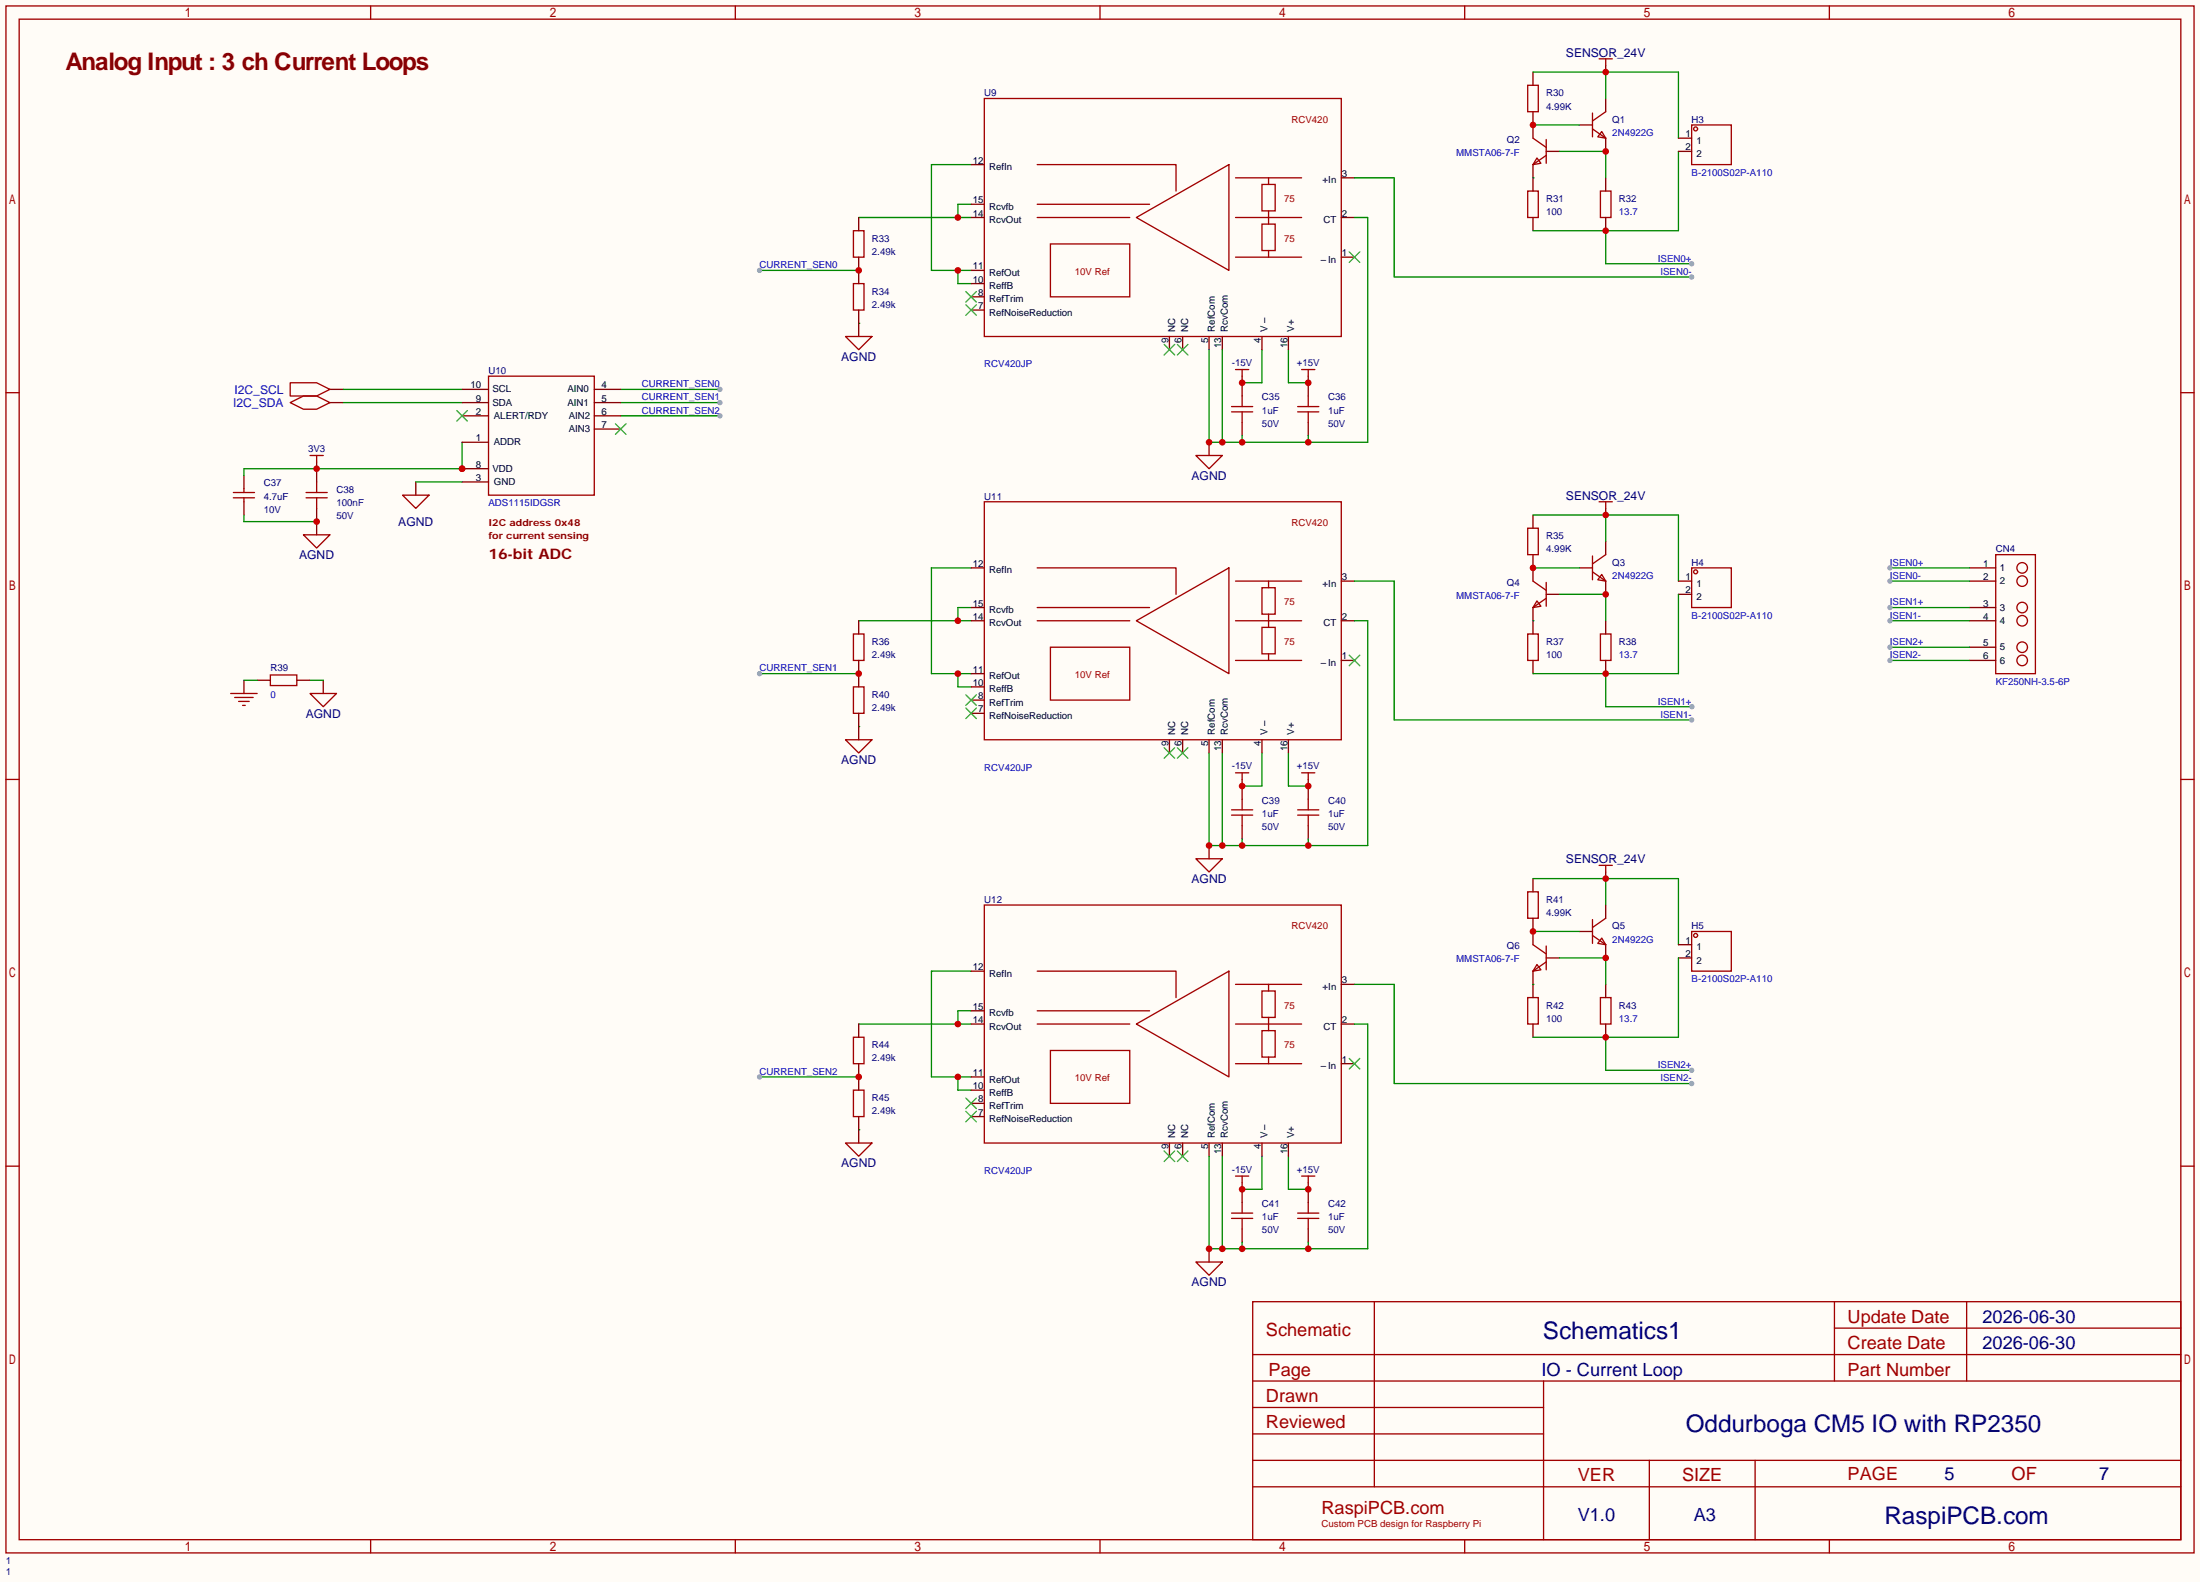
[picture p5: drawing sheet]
<svg xmlns="http://www.w3.org/2000/svg" width="423mm" height="304mm" viewBox="0 0 423 304" stroke-linecap="round" stroke-linejoin="round" font-family="sans-serif">
<path d="M0 0h422.7v303.9h-422.7z" fill="#fffcf7"/>
<g fill="none" stroke="#a10000" stroke-width=".25">
<path d="M1.1 1.1h420.4v297.2h-420.4zM3.7 3.7h415.3v292.1h-415.3zM71.2 1.1v2.6M141.3 1.1v2.6M211.3 1.1v2.6M281.4 1.1v2.6M351.5 1.1v2.6M305.9 24.8l2.6 1.7M305.9 21.7v4.6M307.7 25.3l.8 1.2-1.5-.2zM308.5 21.5l-2.6 1.7M1.1 75.4h2.6"/>
<path d="M237.4 71h2.5M238.6 71v1.3M250.1 71h2.5M251.3 71v1.3M419 75.4h2.5M229.7 87.5h5.1l-2.5 2.5zM305.9 106.8v4.6M305.9 109.9l2.6 1.7M307.7 110.4l.8 1.2-1.5-.2zM308.5 106.6l-2.6 1.7M1.1 149.7h2.6M237.4 148.5h2.5"/>
<path d="M238.6 148.5v1.2M250.1 148.5h2.5M251.3 148.5v1.2M419 149.7h2.5M229.7 165h5.1l-2.5 2.5zM305.9 176.7v4.5M305.9 179.7l2.6 1.8M308.5 176.4l-2.6 1.8M307.7 180.2l.8 1.3-1.5-.3zM1.1 224h2.6M237.4 225.9h2.5M238.6 225.9v1.3"/>
<path d="M250.1 225.9h2.5M251.3 225.9v1.3M419 224h2.5M229.7 242.4h5.1l-2.5 2.6zM240.7 250.1h178.3v45.7h-178.3zM264 250.1v35.5M352.4 250.1v15.2M352.4 255.1h66.6M377.8 250.1v15.2M240.7 270.4h55.8M240.7 265.3h178.3M240.7 275.5h55.8"/>
<path d="M240.7 260.2h178.3M296.5 265.3v30.5M71.2 295.8v2.5M141.3 295.8v2.5M211.3 295.8v2.5M240.7 285.6h178.3M240.7 280.5h178.3M281.4 295.8v2.5M316.9 280.5v15.3M337.2 280.5v15.3M351.5 295.8v2.5"/>
</g>
<g fill="none" stroke="#870000" stroke-width=".25">
<path d="M308.5 18.9v2.6M303.4 24h2.5M308.5 26.5v2.6M238.6 72.3v1.2M251.3 72.3v1.2M232.3 85v2.5M303.4 109.1h2.5M308.5 104v2.6M308.5 111.6v2.6M238.6 149.7v1.3M251.3 149.7v1.3M232.3 162.4v2.6"/>
<path d="M303.4 178.9h2.5M308.5 173.9v2.5M308.5 181.5v2.5M232.3 239.9v2.5M238.6 227.2v1.3M251.3 227.2v1.3"/>
</g>
<path d="M242.4 67.2v6.3h-3.8M247.5 67.2v6.3h3.8M186.6 109.1h-7.7v20.3h7.7M184 129.4v2.6h2.6M242.4 144.7v6.3h-3.8M247.5 144.7v6.3h3.8M242.4 222.1v6.4h-3.8M247.5 222.1v6.4h3.8" fill="none" stroke="#008700" stroke-width=".25"/>
<circle cx="184" cy="129.4" r=".63" fill="#c00"/>
<path d="M186.6 186.6h-7.7v20.3h7.7M184 206.9v2.5h2.6" fill="none" stroke="#008700" stroke-width=".25"/>
<circle cx="184" cy="206.9" r=".63" fill="#c00"/>
<path d="M186.6 31.6h-7.7v20.3h7.7M184 51.9v2.6h2.6" fill="none" stroke="#008700" stroke-width=".25"/>
<circle cx="184" cy="51.9" r=".63" fill="#c00"/>
<path d="M165 196.7h21.6M186.6 194.2h-2.6v2.5" fill="none" stroke="#008700" stroke-width=".25"/>
<circle cx="184" cy="196.7" r=".63" fill="#c00"/>
<path d="M165 119.3h21.6M186.6 116.7h-2.6v2.6" fill="none" stroke="#008700" stroke-width=".25"/>
<circle cx="184" cy="119.3" r=".63" fill="#c00"/>
<path d="M186.6 39.2h-2.6v2.6M165 41.8h21.6" fill="none" stroke="#008700" stroke-width=".25"/>
<circle cx="184" cy="41.8" r=".63" fill="#c00"/>
<g fill="none" stroke="#870000" stroke-width=".25">
<path d="M186.6 31.6h2.5M186.6 39.2h2.5M257.7 34.2h2.5M186.6 41.8h2.5M186.6 59.6h2.5M186.6 57h2.5M186.6 54.5h2.5M186.6 51.9h2.5M257.7 49.4h2.5M257.7 41.8h2.5M63.4 77.3h2.5M63.4 74.8h2.5"/>
<path d="M224.7 64.6v2.6M227.2 64.6v2.6M232.3 64.6v2.6M234.8 64.6v2.6M242.4 64.6v2.6M247.5 64.6v2.6M46.9 91.3v2.6M46.9 96.4v2.5M60.8 90v2.6M60.8 97.7v2.5M186.6 119.3h2.5M186.6 109.1h2.5"/>
<path d="M186.6 116.7h2.5M257.7 119.3h2.5M257.7 111.6h2.5M46.9 130.7v2.5M186.6 137h2.5M186.6 134.5h2.5M186.6 132h2.5M186.6 129.4h2.5M257.7 126.9h2.5M224.7 142.1v2.6M227.2 142.1v2.6M232.3 142.1v2.6"/>
<path d="M234.8 142.1v2.6M238.6 151v2.5M238.6 158.6v2.6M242.4 142.1v2.6M247.5 142.1v2.6M186.6 196.7h2.5M186.6 186.6h2.5M186.6 194.2h2.5M257.7 196.7h2.5M257.7 189.1h2.5M186.6 214.5h2.5M186.6 212h2.5"/>
<path d="M186.6 209.4h2.5M186.6 206.9h2.5M224.7 219.6v2.5M227.2 219.6v2.5M232.3 219.6v2.5M234.8 219.6v2.5M242.4 219.6v2.5M247.5 219.6v2.5M257.7 204.3h2.5"/>
</g>
<g fill="none" stroke="#a10000" stroke-width=".25">
<path d="M189.1 18.9h68.6v45.7h-68.6zM199.3 31.6h26.6v5.1M199.3 39.2h21.6M237.4 34.2h12.7M242.4 35.4h2.6v5.1h-2.6zM243.7 34.2v1.2M199.3 41.8h17.7M201.8 46.9h15.2v10.1h-15.2zM218.3 41.8l17.8-10.2v20.3zM237.4 49.4h12.7M237.4 41.8h12.7M242.4 43.1h2.6v5h-2.6z"/>
<path d="M243.7 40.5v2.6M243.7 48.1v1.3M55.8 77.3l2.5-1.2h2.5l2.6 1.2-2.6 1.3h-2.5zM55.8 73.5h5l2.6 1.3-2.6 1.3h-5zM44.8 95.6h4.1M44.8 94.6h4.1M46.9 93.9v.7M46.9 95.6v.8M58.8 95.6h4.1M58.8 94.6h4.1M60.8 92.6v2M60.8 95.6v2.1"/>
<path d="M189.1 96.4h68.6v45.7h-68.6zM199.3 109.1h26.6v5.1M199.3 119.3h17.7M199.3 116.7h21.6M218.3 119.3l17.8-10.2v20.3zM237.4 111.6h12.7M237.4 119.3h12.7M242.4 112.9h2.6v5.1h-2.6zM243.7 111.6v1.3M243.7 118v2.5M44.3 133.2h5.1M45.1 134h3.5"/>
<path d="M45.8 134.7h2.1M46.6 135.5h.5M201.8 124.3h15.2v10.2h-15.2zM237.4 126.9h12.7M242.4 120.5h2.6v5.1h-2.6zM243.7 125.6v1.3M236.6 156.6h4.1M236.6 155.6h4.1M238.6 153.5v2.1M189.1 173.9h68.6v45.7h-68.6zM199.3 186.6h26.6v5M199.3 196.7h17.7"/>
<path d="M199.3 194.2h21.6M218.3 196.7l17.8-10.1v20.3zM237.4 189.1h12.7M237.4 196.7h12.7M242.4 190.4h2.6v5.1h-2.6zM242.4 198h2.6v5.1h-2.6zM243.7 189.1v1.3M243.7 195.5v2.5M201.8 201.8h15.2v10.2h-15.2zM237.4 204.3h12.7M243.7 203.1v1.2"/>
</g>
<g fill="none" stroke="#3c3" stroke-width=".25">
<path d="M185.5 58.5l2.1 2.1M185.5 56l2.1 2M187.6 58.5l-2.1 2.1M187.6 56l-2.1 2M259.2 48.4l2 2M261.2 48.4l-2 2M223.6 66.2l2.1 2M225.7 66.2l-2.1 2M226.2 66.2l2 2M228.2 66.2l-2 2M185.5 136l2.1 2M185.5 133.5l2.1 2"/>
<path d="M187.6 136l-2.1 2M187.6 133.5l-2.1 2M259.2 125.9l2 2M261.2 125.9l-2 2M223.6 143.6l2.1 2.1M225.7 143.6l-2.1 2.1M226.2 143.6l2 2.1M228.2 143.6l-2 2.1M185.5 213.5l2.1 2M185.5 210.9l2.1 2.1M187.6 213.5l-2.1 2M187.6 210.9l-2.1 2.1"/>
<path d="M259.2 203.3l2 2.1M261.2 203.3l-2 2.1M223.6 221.1l2.1 2M225.7 221.1l-2.1 2M226.2 221.1l2 2M228.2 221.1l-2 2"/>
</g>
<circle cx="238.6" cy="151" r=".63" fill="#c00"/>
<path d="M236.6 79.1h4.1M236.6 78.1h4.1M238.6 76.1v2M238.6 156.6v2" fill="none" stroke="#a10000" stroke-width=".25"/>
<path d="M238.6 73.5v2.6M238.6 81.2v2.5" fill="none" stroke="#870000" stroke-width=".25"/>
<circle cx="238.6" cy="73.5" r=".63" fill="#c00"/>
<path d="M238.6 79.1v2.1M236.6 234.1h4.1M236.6 233h4.1M238.6 231v2" fill="none" stroke="#a10000" stroke-width=".25"/>
<path d="M238.6 228.5v2.5M238.6 236.1v2.5" fill="none" stroke="#870000" stroke-width=".25"/>
<circle cx="238.6" cy="228.5" r=".63" fill="#c00"/>
<path d="M238.6 234.1v2M249.3 234.1h4.1M249.3 233h4.1M251.3 231v2" fill="none" stroke="#a10000" stroke-width=".25"/>
<path d="M251.3 228.5v2.5M251.3 236.1v2.5" fill="none" stroke="#870000" stroke-width=".25"/>
<circle cx="251.3" cy="228.5" r=".63" fill="#c00"/>
<path d="M249.3 79.1h4.1M249.3 78.1h4.1M251.3 76.1v2M251.3 234.1v2" fill="none" stroke="#a10000" stroke-width=".25"/>
<path d="M251.3 73.5v2.6M251.3 81.2v2.5" fill="none" stroke="#870000" stroke-width=".25"/>
<circle cx="251.3" cy="73.5" r=".63" fill="#c00"/>
<path d="M251.3 79.1v2.1M249.3 156.6h4.1M249.3 155.6h4.1M251.3 153.5v2.1" fill="none" stroke="#a10000" stroke-width=".25"/>
<path d="M251.3 151v2.5M251.3 158.6v2.6" fill="none" stroke="#870000" stroke-width=".25"/>
<circle cx="251.3" cy="151" r=".63" fill="#c00"/>
<path d="M59.6 87.5h2.5M60.8 87.5v1.3M77.3 95.1h5.1l-2.5 2.6zM251.3 156.6v2" fill="none" stroke="#a10000" stroke-width=".25"/>
<path d="M60.8 88.8v1.2M79.9 92.6v2.5" fill="none" stroke="#870000" stroke-width=".25"/>
<path d="M46.9 98.9v1.3h13.9M88.8 85v5h-41.9v1.3" fill="none" stroke="#008700" stroke-width=".25"/>
<g fill="#c00">
<circle cx="60.8" cy="90" r=".63"/>
<circle cx="88.8" cy="90" r=".63"/>
</g>
<path d="M65.9 77.3h22.9M65.9 74.8h22.9" fill="none" stroke="#008700" stroke-width=".25"/>
<path d="M60.8 100.2v2.5" fill="none" stroke="#870000" stroke-width=".25"/>
<circle cx="60.8" cy="100.2" r=".63" fill="#c00"/>
<path d="M162.4 64.6h5.1l-2.5 2.6zM58.3 102.7h5.1l-2.6 2.6zM59.6 133.2h5l-2.5 2.6zM162.4 142.1h5.1l-2.5 2.6zM162.4 219.6h5.1l-2.5 2.5z" fill="none" stroke="#a10000" stroke-width=".25"/>
<path d="M165 62.1v2.5M62.1 130.7v2.5M165 139.6v2.5M165 217v2.6" fill="none" stroke="#870000" stroke-width=".25"/>
<path d="M165 62.1h.1M260.2 119.3h2.6v43.1h-30.5v-17.7M165 139.6h.1M234.8 144.7v17.7M238.6 161.2v1.2M251.3 161.2v1.2M165 217h.1" fill="none" stroke="#008700" stroke-width=".25"/>
<g fill="#c00">
<circle cx="251.3" cy="162.4" r=".63"/>
<circle cx="238.6" cy="162.4" r=".63"/>
<circle cx="234.8" cy="162.4" r=".63"/>
<circle cx="232.3" cy="162.4" r=".63"/>
</g>
<path d="M260.2 196.7h2.6v43.2h-30.5v-17.8M234.8 222.1v17.8M238.6 238.6v1.3M251.3 238.6v1.3" fill="none" stroke="#008700" stroke-width=".25"/>
<g fill="#c00">
<circle cx="251.3" cy="239.9" r=".63"/>
<circle cx="238.6" cy="239.9" r=".63"/>
<circle cx="234.8" cy="239.9" r=".63"/>
<circle cx="232.3" cy="239.9" r=".63"/>
</g>
<path d="M260.2 41.8h2.6v43.2h-30.5v-17.8M234.8 67.2v17.8M238.6 83.7v1.3M251.3 83.7v1.3" fill="none" stroke="#008700" stroke-width=".25"/>
<g fill="#c00">
<circle cx="234.8" cy="85" r=".63"/>
<circle cx="232.3" cy="85" r=".63"/>
<circle cx="238.6" cy="85" r=".63"/>
<circle cx="251.3" cy="85" r=".63"/>
</g>
<path d="M308.5 12.6v1.2M165 41.8v2.5M165 49.4v5.1M165 59.6v2.5M308.5 97.7v1.2M165 119.3v2.5M165 126.9v5.1M165 137v2.6M308.5 167.5v1.3M165 196.7v2.6M165 204.3v5.1M165 214.5v2.5" fill="none" stroke="#870000" stroke-width=".25"/>
<path d="M307.2 11.3h2.6M308.5 11.3v1.3M164 44.3h2v5.1h-2zM164 54.5h2v5.1h-2zM307.2 96.4h2.6M308.5 96.4v1.3M164 121.8h2v5.1h-2zM164 132h2v5h-2zM307.2 166.2h2.6M308.5 166.2v1.3M164 199.3h2v5h-2zM164 209.4h2v5.1h-2z" fill="none" stroke="#a10000" stroke-width=".25"/>
<path d="M260.2 111.6h7.6v26.7h57.2" fill="none" stroke="#008700" stroke-width=".25"/>
<circle cx="325" cy="138.3" r=".51" fill="#999"/>
<path d="M260.2 189.1h7.6v19.1h57.2" fill="none" stroke="#008700" stroke-width=".25"/>
<circle cx="325" cy="208.2" r=".51" fill="#999"/>
<path d="M260.2 34.2h7.6v19h57.2" fill="none" stroke="#008700" stroke-width=".25"/>
<circle cx="325" cy="53.2" r=".51" fill="#999"/>
<path d="M293.5 16.4h2v5.1h-2zM293.5 36.7h2v5.1h-2zM293.5 101.5h2v5.1h-2zM293.5 121.8h2v5.1h-2zM293.5 171.3h2v5.1h-2zM293.5 191.6h2v5.1h-2z" fill="none" stroke="#a10000" stroke-width=".25"/>
<path d="M294.5 13.8v2.6M294.5 21.5v2.5M294.5 34.2v2.5M294.5 41.8v2.5M294.5 98.9v2.6M294.5 106.6v2.5M294.5 119.3v2.5M294.5 126.9v2.5M294.5 168.8v2.5M294.5 176.4v2.5M294.5 189.1v2.5M294.5 196.7v2.6" fill="none" stroke="#870000" stroke-width=".25"/>
<path d="M145.9 129.4h19.1" fill="none" stroke="#008700" stroke-width=".25"/>
<circle cx="165" cy="129.4" r=".63" fill="#c00"/>
<circle cx="145.9" cy="129.4" r=".51" fill="#999"/>
<path d="M119.3 79.9h19" fill="none" stroke="#008700" stroke-width=".25"/>
<circle cx="138.3" cy="79.9" r=".51" fill="#999"/>
<path d="M119.3 77.3h19" fill="none" stroke="#008700" stroke-width=".25"/>
<circle cx="138.3" cy="77.3" r=".51" fill="#999"/>
<path d="M119.3 74.8h19" fill="none" stroke="#008700" stroke-width=".25"/>
<circle cx="138.3" cy="74.8" r=".51" fill="#999"/>
<path d="M145.9 206.9h19.1" fill="none" stroke="#008700" stroke-width=".25"/>
<circle cx="165" cy="206.9" r=".63" fill="#c00"/>
<circle cx="145.9" cy="206.9" r=".51" fill="#999"/>
<path d="M145.9 51.9h19.1" fill="none" stroke="#008700" stroke-width=".25"/>
<circle cx="165" cy="51.9" r=".63" fill="#c00"/>
<circle cx="145.9" cy="51.9" r=".51" fill="#999"/>
<path d="M93.9 72.3h20.3v22.8h-20.3z" fill="none" stroke="#a10000" stroke-width=".25"/>
<path d="M88.8 79.9h5.1M114.2 79.9h5.1M114.2 74.8h5.1M114.2 77.3h5.1M88.8 85h5.1M88.8 92.6h5.1M88.8 90h5.1M114.2 82.4h5.1" fill="none" stroke="#870000" stroke-width=".25"/>
<path d="M87.8 78.9l2 2M89.8 78.9l-2 2M118.2 81.4l2.1 2M120.3 81.4l-2.1 2" fill="none" stroke="#3c3" stroke-width=".25"/>
<circle cx="88.8" cy="90" r=".63" fill="#c00"/>
<path d="M88.8 77.3h5.1M88.8 74.8h5.1M378.3 109.1h5.1M378.3 111.6h5.1M378.3 116.7h5.1M378.3 119.3h5.1M378.3 124.3h5.1M378.3 126.9h5.1" fill="none" stroke="#870000" stroke-width=".25"/>
<path d="M79.9 92.6h8.9M363.1 124.3h15.2" fill="none" stroke="#008700" stroke-width=".25"/>
<g fill="none" stroke="#a10000" stroke-width=".25">
<path d="M383.4 106.6h7.6v22.8h-7.6z"/>
<circle cx="388.5" cy="119.3" r="1.02"/>
<circle cx="388.5" cy="116.7" r="1.02"/>
<circle cx="388.5" cy="109.1" r="1.02"/>
<circle cx="388.5" cy="111.6" r="1.02"/>
<circle cx="388.5" cy="126.9" r="1.02"/>
<circle cx="388.5" cy="124.3" r="1.02"/>
</g>
<circle cx="363.1" cy="124.3" r=".51" fill="#999"/>
<path d="M363.1 116.7h15.2" fill="none" stroke="#008700" stroke-width=".25"/>
<circle cx="363.1" cy="116.7" r=".51" fill="#999"/>
<path d="M363.1 109.1h15.2" fill="none" stroke="#008700" stroke-width=".25"/>
<circle cx="363.1" cy="109.1" r=".51" fill="#999"/>
<path d="M363.1 126.9h15.2" fill="none" stroke="#008700" stroke-width=".25"/>
<circle cx="363.1" cy="126.9" r=".51" fill="#999"/>
<path d="M363.1 111.6h15.2" fill="none" stroke="#008700" stroke-width=".25"/>
<circle cx="363.1" cy="111.6" r=".51" fill="#999"/>
<path d="M363.1 119.3h15.2" fill="none" stroke="#008700" stroke-width=".25"/>
<circle cx="363.1" cy="119.3" r=".51" fill="#999"/>
<g fill="none" stroke="#a10000" stroke-width=".25">
<path d="M294.5 26.5l2.6 1.8M295.3 30.4l.7 1-1.5 .2zM297.1 26.8v4.6M297.1 29.8l-2.6 1.8M307.5 36.7h2v5.1h-2zM294.5 111.6l2.6 1.8M295.3 115.4l.7 1.1-1.5 .2zM297.1 114.9l-2.6 1.8M297.1 111.9v4.6M51.9 129.7h5.1v2h-5.1zM307.5 121.8h2v5.1h-2zM294.5 181.5l2.6 1.8"/>
<path d="M295.3 185.3l.7 1-1.5 .3zM297.1 181.7v4.6M297.1 184.8l-2.6 1.8M307.5 191.6h2v5.1h-2z"/>
</g>
<g fill="none" stroke="#870000" stroke-width=".25">
<path d="M294.5 24v2.5M294.5 31.6v2.6M297.1 29.1h2.5M308.5 34.2v2.5M308.5 41.8v2.5M294.5 109.1v2.5M294.5 116.7v2.6M297.1 114.2h2.5M308.5 119.3v2.5M49.4 130.7h2.5M57 130.7h2.6M308.5 126.9v2.5"/>
<path d="M294.5 178.9v2.6M294.5 186.6v2.5M297.1 184h2.5M308.5 189.1v2.5M308.5 196.7v2.6"/>
</g>
<path d="M294.5 34.2h.1M294.5 119.3h.1M46.9 130.7h2.5M59.6 130.7h2.5M294.5 189.1h.1M299.6 184h8.9v5.1" fill="none" stroke="#008700" stroke-width=".25"/>
<circle cx="308.5" cy="184" r=".63" fill="#c00"/>
<path d="M299.6 114.2h8.9v5.1" fill="none" stroke="#008700" stroke-width=".25"/>
<circle cx="308.5" cy="114.2" r=".63" fill="#c00"/>
<path d="M299.6 29.1h8.9v5.1" fill="none" stroke="#008700" stroke-width=".25"/>
<circle cx="308.5" cy="29.1" r=".63" fill="#c00"/>
<path d="M294.5 178.9h8.9" fill="none" stroke="#008700" stroke-width=".25"/>
<circle cx="294.5" cy="178.9" r=".63" fill="#c00"/>
<path d="M294.5 109.1h8.9" fill="none" stroke="#008700" stroke-width=".25"/>
<circle cx="294.5" cy="109.1" r=".63" fill="#c00"/>
<path d="M294.5 24h8.9" fill="none" stroke="#008700" stroke-width=".25"/>
<circle cx="294.5" cy="24" r=".63" fill="#c00"/>
<path d="M294.5 168.8h28v12.7M308.5 168.8v5.1" fill="none" stroke="#008700" stroke-width=".25"/>
<circle cx="308.5" cy="168.8" r=".63" fill="#c00"/>
<path d="M294.5 98.9h28v12.7M308.5 98.9v5.1" fill="none" stroke="#008700" stroke-width=".25"/>
<circle cx="308.5" cy="98.9" r=".63" fill="#c00"/>
<path d="M294.5 13.8h28v12.7M308.5 13.8v5.1" fill="none" stroke="#008700" stroke-width=".25"/>
<circle cx="308.5" cy="13.8" r=".63" fill="#c00"/>
<path d="M322.5 29.1v15.2h-28M308.5 44.3v6.4h16.5" fill="none" stroke="#008700" stroke-width=".25"/>
<circle cx="308.5" cy="44.3" r=".63" fill="#c00"/>
<circle cx="325" cy="50.7" r=".51" fill="#999"/>
<g fill="none" stroke="#a10000" stroke-width=".25">
<path d="M325 24h7.6v7.6h-7.6zM325 109.1h7.6v7.6h-7.6zM325 178.9h7.6v7.7h-7.6z"/>
<circle cx="325.8" cy="24.8" r=".38"/>
<circle cx="325.8" cy="109.9" r=".38"/>
<circle cx="325.8" cy="179.7" r=".38"/>
</g>
<path d="M322.5 26.5h2.5M322.5 29.1h2.5M322.5 111.6h2.5M322.5 114.2h2.5M322.5 181.5h2.5M322.5 184h2.5" fill="none" stroke="#870000" stroke-width=".25"/>
<path d="M308.5 199.3v6.3h16.5M322.5 184v15.3h-28" fill="none" stroke="#008700" stroke-width=".25"/>
<circle cx="308.5" cy="199.3" r=".63" fill="#c00"/>
<circle cx="325" cy="205.6" r=".51" fill="#999"/>
<path d="M322.5 114.2v15.2h-28M308.5 129.4v6.4h16.5" fill="none" stroke="#008700" stroke-width=".25"/>
<circle cx="308.5" cy="129.4" r=".63" fill="#c00"/>
<circle cx="325" cy="135.8" r=".51" fill="#999"/>
<text font-size="4.7" fill="#800" x="12.6" y="13.4">Analog Input : 3 ch Current Loops</text>
<g font-size="4.7" fill="#000080">
<text x="296.4" y="257.3">Schematics1</text>
<text x="323.8" y="275">Oddurboga CM5 IO with RP2350</text>
<text x="362" y="292.8">RaspiPCB.com</text>
</g>
<g font-size="3.5" fill="#a00000">
<text x="243.2" y="256.6">Schematic</text>
<text x="355" y="254.1">Update Date</text>
<text x="355" y="259.2">Create Date</text>
<text x="243.2" y="269.3">Drawn</text>
<text x="243.7" y="264.2">Page</text>
<text x="355" y="264.2">Part Number</text>
<text x="243.2" y="274.4">Reviewed</text>
<text x="303.1" y="284.6">VER</text>
<text x="323.1" y="284.6">SIZE</text>
<text x="355" y="284.3">PAGE</text>
<text x="386.5" y="284.3">OF</text>
<text x="253.9" y="290.8">RaspiPCB.com</text>
</g>
<g font-size="3.5" fill="#000080">
<text x="380.9" y="254.1">2026-06-30</text>
<text x="380.9" y="259.2">2026-06-30</text>
<text x="296.2" y="264.2">IO - Current Loop</text>
<text x="373.6" y="284.3">5</text>
<text x="403.3" y="284.3">7</text>
<text x="303.1" y="292.2">V1.0</text>
<text x="325.4" y="292.2">A3</text>
</g>
<text font-size="2.8" fill="#800" x="93.9" y="107.3">16-bit ADC</text>
<g font-size="2.3" fill="#000080">
<text x="300.8" y="10.9">SENSOR_24V</text>
<text x="161.6" y="69.3">AGND</text>
<text x="228.9" y="92.2">AGND</text>
<text x="300.8" y="96">SENSOR_24V</text>
<text x="76.5" y="101">AGND</text>
<text x="57.5" y="107.4">AGND</text>
<text x="58.7" y="137.9">AGND</text>
<text x="161.6" y="146.8">AGND</text>
<text x="300.8" y="165.8">SENSOR_24V</text>
<text x="228.9" y="169.6">AGND</text>
<text x="161.6" y="224.2">AGND</text>
<text x="228.9" y="247.1">AGND</text>
</g>
<g font-size="2.3" fill="#00f">
<text x="45" y="75.6">I2C_SCL</text>
<text x="44.8" y="78.2">I2C_SDA</text>
</g>
<g font-size="1.9" fill="#000080">
<text x="189.1" y="18.5">U9</text>
<text x="297.1" y="18.5">R30</text>
<text x="297.1" y="21">4.99K</text>
<text x="309.8" y="23.6">Q1</text>
<text x="325" y="23.6">H3</text>
<text x="289.5" y="27.4">Q2</text>
<text x="297.1" y="38.8">R31</text>
<text x="297.1" y="41.4">100</text>
<text x="311" y="38.8">R32</text>
<text x="167.5" y="46.4">R33</text>
<text x="167.5" y="49">2.49k</text>
<text x="167.5" y="56.6">R34</text>
<text x="167.5" y="59.1">2.49k</text>
<text x="93.9" y="71.8">U10</text>
<text x="236.7" y="70.3">-15V</text>
<text x="249.1" y="70.3">+15V</text>
<text x="242.4" y="76.9">C35</text>
<text x="255.1" y="76.9">C36</text>
<text x="242.4" y="82">50V</text>
<text x="242.4" y="79.5">1uF</text>
<text x="255.1" y="82">50V</text>
<text x="255.1" y="79.5">1uF</text>
<text x="59.2" y="86.8">3V3</text>
<text x="50.7" y="93.4">C37</text>
<text x="50.7" y="96">4.7uF</text>
<text x="64.6" y="94.7">C38</text>
<text x="189.1" y="96">U11</text>
<text x="50.7" y="98.5">10V</text>
<text x="64.6" y="97.2">100nF</text>
<text x="64.6" y="99.8">50V</text>
<text x="297.1" y="103.6">R35</text>
<text x="297.1" y="106.1">4.99K</text>
<text x="383.4" y="106.1">CN4</text>
<text x="289.5" y="112.5">Q4</text>
<text x="309.8" y="108.7">Q3</text>
<text x="325" y="108.7">H4</text>
<text x="167.5" y="123.9">R36</text>
<text x="297.1" y="123.9">R37</text>
<text x="311" y="123.9">R38</text>
<text x="51.9" y="129">R39</text>
<text x="167.5" y="126.4">2.49k</text>
<text x="297.1" y="126.4">100</text>
<text x="167.5" y="134.1">R40</text>
<text x="167.5" y="136.6">2.49k</text>
<text x="236.7" y="147.8">-15V</text>
<text x="249.1" y="147.8">+15V</text>
<text x="242.4" y="154.4">C39</text>
<text x="255.1" y="154.4">C40</text>
<text x="242.4" y="159.5">50V</text>
<text x="242.4" y="156.9">1uF</text>
<text x="255.1" y="159.5">50V</text>
<text x="255.1" y="156.9">1uF</text>
<text x="189.1" y="173.4">U12</text>
<text x="297.1" y="173.4">R41</text>
<text x="297.1" y="176">4.99K</text>
<text x="309.8" y="178.5">Q5</text>
<text x="325" y="178.5">H5</text>
<text x="289.5" y="182.3">Q6</text>
<text x="297.1" y="193.8">R42</text>
<text x="297.1" y="196.3">100</text>
<text x="311" y="193.8">R43</text>
<text x="167.5" y="201.4">R44</text>
<text x="167.5" y="203.9">2.49k</text>
<text x="167.5" y="211.5">R45</text>
<text x="167.5" y="214.1">2.49k</text>
<text x="236.7" y="225.3">-15V</text>
<text x="249.1" y="225.3">+15V</text>
<text x="242.4" y="231.9">C41</text>
<text x="255.1" y="231.9">C42</text>
<text x="242.4" y="236.9">50V</text>
<text x="242.4" y="234.4">1uF</text>
<text x="255.1" y="236.9">50V</text>
<text x="255.1" y="234.4">1uF</text>
<text x="1.1" y="300.4">1</text>
<text x="1.1" y="302.5">1</text>
</g>
<g font-size="1.9" fill="#a00000">
<text x="248.1" y="23.6">RCV420</text>
<text x="246.7" y="38.8">75</text>
<text x="246.7" y="46.4">75</text>
<text x="206.5" y="52.8">10V Ref</text>
<text x="248.1" y="101">RCV420</text>
<text x="246.7" y="116.3">75</text>
<text x="246.7" y="123.9">75</text>
<text x="206.5" y="130.3">10V Ref</text>
<text x="248.1" y="178.5">RCV420</text>
<text x="246.7" y="193.8">75</text>
<text x="246.7" y="201.4">75</text>
<text x="206.5" y="207.7">10V Ref</text>
<text x="253.9" y="293.3">Custom PCB design for Raspberry Pi</text>
</g>
<g font-size="1.9" fill="#00f">
<text x="279.8" y="29.9">MMSTA06-7-F</text>
<text x="309.8" y="26.1">2N4922G</text>
<text x="325" y="33.7">B-2100S02P-A110</text>
<text x="311" y="41.4">13.7</text>
<text x="145.9" y="51.5">CURRENT_SEN0</text>
<text x="318.5" y="50.2">ISEN0+</text>
<text x="319" y="52.8">ISEN0-</text>
<text x="189.1" y="70.6">RCV420JP</text>
<text x="123.3" y="76.9">CURRENT_SEN1</text>
<text x="123.3" y="74.4">CURRENT_SEN0</text>
<text x="123.3" y="79.5">CURRENT_SEN2</text>
<text x="93.9" y="97.2">ADS1115IDGSR</text>
<text x="309.8" y="111.2">2N4922G</text>
<text x="363.1" y="108.7">ISEN0+</text>
<text x="363.1" y="111.2">ISEN0-</text>
<text x="279.8" y="115">MMSTA06-7-F</text>
<text x="325" y="118.8">B-2100S02P-A110</text>
<text x="363.1" y="116.3">ISEN1+</text>
<text x="363.1" y="118.8">ISEN1-</text>
<text x="363.1" y="123.9">ISEN2+</text>
<text x="145.9" y="129">CURRENT_SEN1</text>
<text x="311" y="126.4">13.7</text>
<text x="363.1" y="126.4">ISEN2-</text>
<text x="383.4" y="131.5">KF250NH-3.5-6P</text>
<text x="51.9" y="134.1">0</text>
<text x="318.5" y="135.3">ISEN1+</text>
<text x="319" y="137.9">ISEN1-</text>
<text x="189.1" y="148">RCV420JP</text>
<text x="279.8" y="184.9">MMSTA06-7-F</text>
<text x="309.8" y="181.1">2N4922G</text>
<text x="325" y="188.7">B-2100S02P-A110</text>
<text x="311" y="196.3">13.7</text>
<text x="145.9" y="206.5">CURRENT_SEN2</text>
<text x="318.5" y="205.2">ISEN2+</text>
<text x="319" y="207.7">ISEN2-</text>
<text x="189.1" y="225.5">RCV420JP</text>
</g>
<g font-size="1.9">
<text x="323.8" y="26.4">1</text>
<text x="323.8" y="28.9">2</text>
<text x="325.9" y="27.6">1</text>
<text x="186.9" y="31.4">12</text>
<text x="190" y="32.7">RefIn</text>
<text x="254.1" y="35.2">+In</text>
<text x="257.8" y="34">3</text>
<text x="325.9" y="30.2">2</text>
<text x="186.9" y="41.6">14</text>
<text x="186.9" y="39.1">15</text>
<text x="190" y="40.3">Rcvfb</text>
<text x="257.8" y="41.6">2</text>
<text x="190" y="42.9">RcvOut</text>
<text x="254.3" y="42.9">CT</text>
<text x="186.9" y="51.8">11</text>
<text x="190" y="53">RefOut</text>
<text x="255.2" y="50.5">In</text>
<text x="257.8" y="49.2">1</text>
<text x="186.9" y="54.3">10</text>
<text x="187.9" y="59.4">7</text>
<text x="187.9" y="56.8">8</text>
<text x="190" y="58.1">RefTrim</text>
<text x="190" y="55.6">ReffB</text>
<text x="190" y="60.6">RefNoiseReduction</text>
<text x="224.5" y="65.8" transform="rotate(-90 224.5 65.8)">9</text>
<text x="225.7" y="63.7" transform="rotate(-90 225.7 63.7)">NC</text>
<text x="227" y="65.8" transform="rotate(-90 227 65.8)">6</text>
<text x="228.3" y="63.7" transform="rotate(-90 228.3 63.7)">NC</text>
<text x="232.1" y="65.8" transform="rotate(-90 232.1 65.8)">5</text>
<text x="233.4" y="63.7" transform="rotate(-90 233.4 63.7)">RefCom</text>
<text x="235.9" y="63.7" transform="rotate(-90 235.9 63.7)">RcvCom</text>
<text x="242.3" y="65.8" transform="rotate(-90 242.3 65.8)">4</text>
<text x="243.5" y="63.7" transform="rotate(-90 243.5 63.7)">V</text>
<text x="248.6" y="63.7" transform="rotate(-90 248.6 63.7)">V+</text>
<text x="234.6" y="66.8" transform="rotate(-90 234.6 66.8)">13</text>
<text x="247.3" y="66.8" transform="rotate(-90 247.3 66.8)">16</text>
<text x="90.4" y="74.6">10</text>
<text x="91.4" y="77.2">9</text>
<text x="94.6" y="77.9">SDA</text>
<text x="94.6" y="75.4">SCL</text>
<text x="109" y="75.4">AIN0</text>
<text x="109" y="77.9">AIN1</text>
<text x="115.6" y="74.6">4</text>
<text x="115.6" y="77.2">5</text>
<text x="91.4" y="79.7">2</text>
<text x="94.9" y="80.5">ALERT/RDY</text>
<text x="109.3" y="80.5">AIN2</text>
<text x="109.3" y="83">AIN3</text>
<text x="115.6" y="79.7">6</text>
<text x="115.6" y="82.2">7</text>
<text x="91.4" y="84.8">1</text>
<text x="91.4" y="89.9">8</text>
<text x="94.9" y="85.6">ADDR</text>
<text x="91.4" y="92.4">3</text>
<text x="94.6" y="90.6">VDD</text>
<text x="94.9" y="93.2">GND</text>
<text x="186.9" y="108.9">12</text>
<text x="190" y="110.2">RefIn</text>
<text x="254.1" y="112.7">+In</text>
<text x="257.8" y="111.4">3</text>
<text x="323.8" y="111.4">1</text>
<text x="323.8" y="114">2</text>
<text x="325.9" y="112.7">1</text>
<text x="381" y="108.9">1</text>
<text x="381" y="111.4">2</text>
<text x="384.2" y="109.7">1</text>
<text x="384.2" y="112.2">2</text>
<text x="186.9" y="119.1">14</text>
<text x="186.9" y="116.5">15</text>
<text x="190" y="117.8">Rcvfb</text>
<text x="257.8" y="119.1">2</text>
<text x="325.9" y="115.3">2</text>
<text x="381" y="116.5">3</text>
<text x="381" y="119.1">4</text>
<text x="384.2" y="117.3">3</text>
<text x="384.2" y="119.8">4</text>
<text x="190" y="120.3">RcvOut</text>
<text x="254.3" y="120.3">CT</text>
<text x="381" y="124.1">5</text>
<text x="384.2" y="124.9">5</text>
<text x="186.9" y="131.8">10</text>
<text x="186.9" y="129.2">11</text>
<text x="190" y="130.5">RefOut</text>
<text x="255.2" y="128">In</text>
<text x="257.8" y="126.7">1</text>
<text x="381" y="126.7">6</text>
<text x="384.2" y="127.5">6</text>
<text x="187.9" y="136.8">7</text>
<text x="187.9" y="134.3">8</text>
<text x="190" y="135.6">RefTrim</text>
<text x="190" y="133">ReffB</text>
<text x="190" y="138.1">RefNoiseReduction</text>
<text x="224.5" y="143.3" transform="rotate(-90 224.5 143.3)">9</text>
<text x="225.7" y="141.2" transform="rotate(-90 225.7 141.2)">NC</text>
<text x="227" y="143.3" transform="rotate(-90 227 143.3)">6</text>
<text x="228.3" y="141.2" transform="rotate(-90 228.3 141.2)">NC</text>
<text x="232.1" y="143.3" transform="rotate(-90 232.1 143.3)">5</text>
<text x="233.4" y="141.2" transform="rotate(-90 233.4 141.2)">RefCom</text>
<text x="235.9" y="141.2" transform="rotate(-90 235.9 141.2)">RcvCom</text>
<text x="242.3" y="143.3" transform="rotate(-90 242.3 143.3)">4</text>
<text x="243.5" y="141.2" transform="rotate(-90 243.5 141.2)">V</text>
<text x="248.6" y="141.2" transform="rotate(-90 248.6 141.2)">V+</text>
<text x="234.6" y="144.3" transform="rotate(-90 234.6 144.3)">13</text>
<text x="247.3" y="144.3" transform="rotate(-90 247.3 144.3)">16</text>
<text x="323.8" y="181.3">1</text>
<text x="323.8" y="183.8">2</text>
<text x="325.9" y="182.6">1</text>
<text x="325.9" y="185.1">2</text>
<text x="186.9" y="186.4">12</text>
<text x="190" y="187.6">RefIn</text>
<text x="254.1" y="190.2">+In</text>
<text x="257.8" y="188.9">3</text>
<text x="186.9" y="196.5">14</text>
<text x="186.9" y="194">15</text>
<text x="190" y="197.8">RcvOut</text>
<text x="190" y="195.3">Rcvfb</text>
<text x="254.3" y="197.8">CT</text>
<text x="257.8" y="196.5">2</text>
<text x="186.9" y="209.2">10</text>
<text x="186.9" y="206.7">11</text>
<text x="190" y="208">RefOut</text>
<text x="255.2" y="205.4">In</text>
<text x="257.8" y="204.2">1</text>
<text x="187.9" y="214.3">7</text>
<text x="187.9" y="211.8">8</text>
<text x="190" y="215.6">RefNoiseReduction</text>
<text x="190" y="213">RefTrim</text>
<text x="190" y="210.5">ReffB</text>
<text x="224.5" y="220.7" transform="rotate(-90 224.5 220.7)">9</text>
<text x="225.7" y="218.6" transform="rotate(-90 225.7 218.6)">NC</text>
<text x="227" y="220.7" transform="rotate(-90 227 220.7)">6</text>
<text x="228.3" y="218.6" transform="rotate(-90 228.3 218.6)">NC</text>
<text x="232.1" y="220.7" transform="rotate(-90 232.1 220.7)">5</text>
<text x="233.4" y="218.6" transform="rotate(-90 233.4 218.6)">RefCom</text>
<text x="234.6" y="221.8" transform="rotate(-90 234.6 221.8)">13</text>
<text x="235.9" y="218.6" transform="rotate(-90 235.9 218.6)">RcvCom</text>
<text x="242.3" y="220.7" transform="rotate(-90 242.3 220.7)">4</text>
<text x="243.5" y="218.6" transform="rotate(-90 243.5 218.6)">V</text>
<text x="247.3" y="221.8" transform="rotate(-90 247.3 221.8)">16</text>
<text x="248.6" y="218.6" transform="rotate(-90 248.6 218.6)">V+</text>
</g>
<g font-size="1.9" fill="#800">
<text x="93.9" y="101">I2C address 0x48</text>
<text x="93.9" y="103.5">for current sensing</text>
</g>
</svg>
